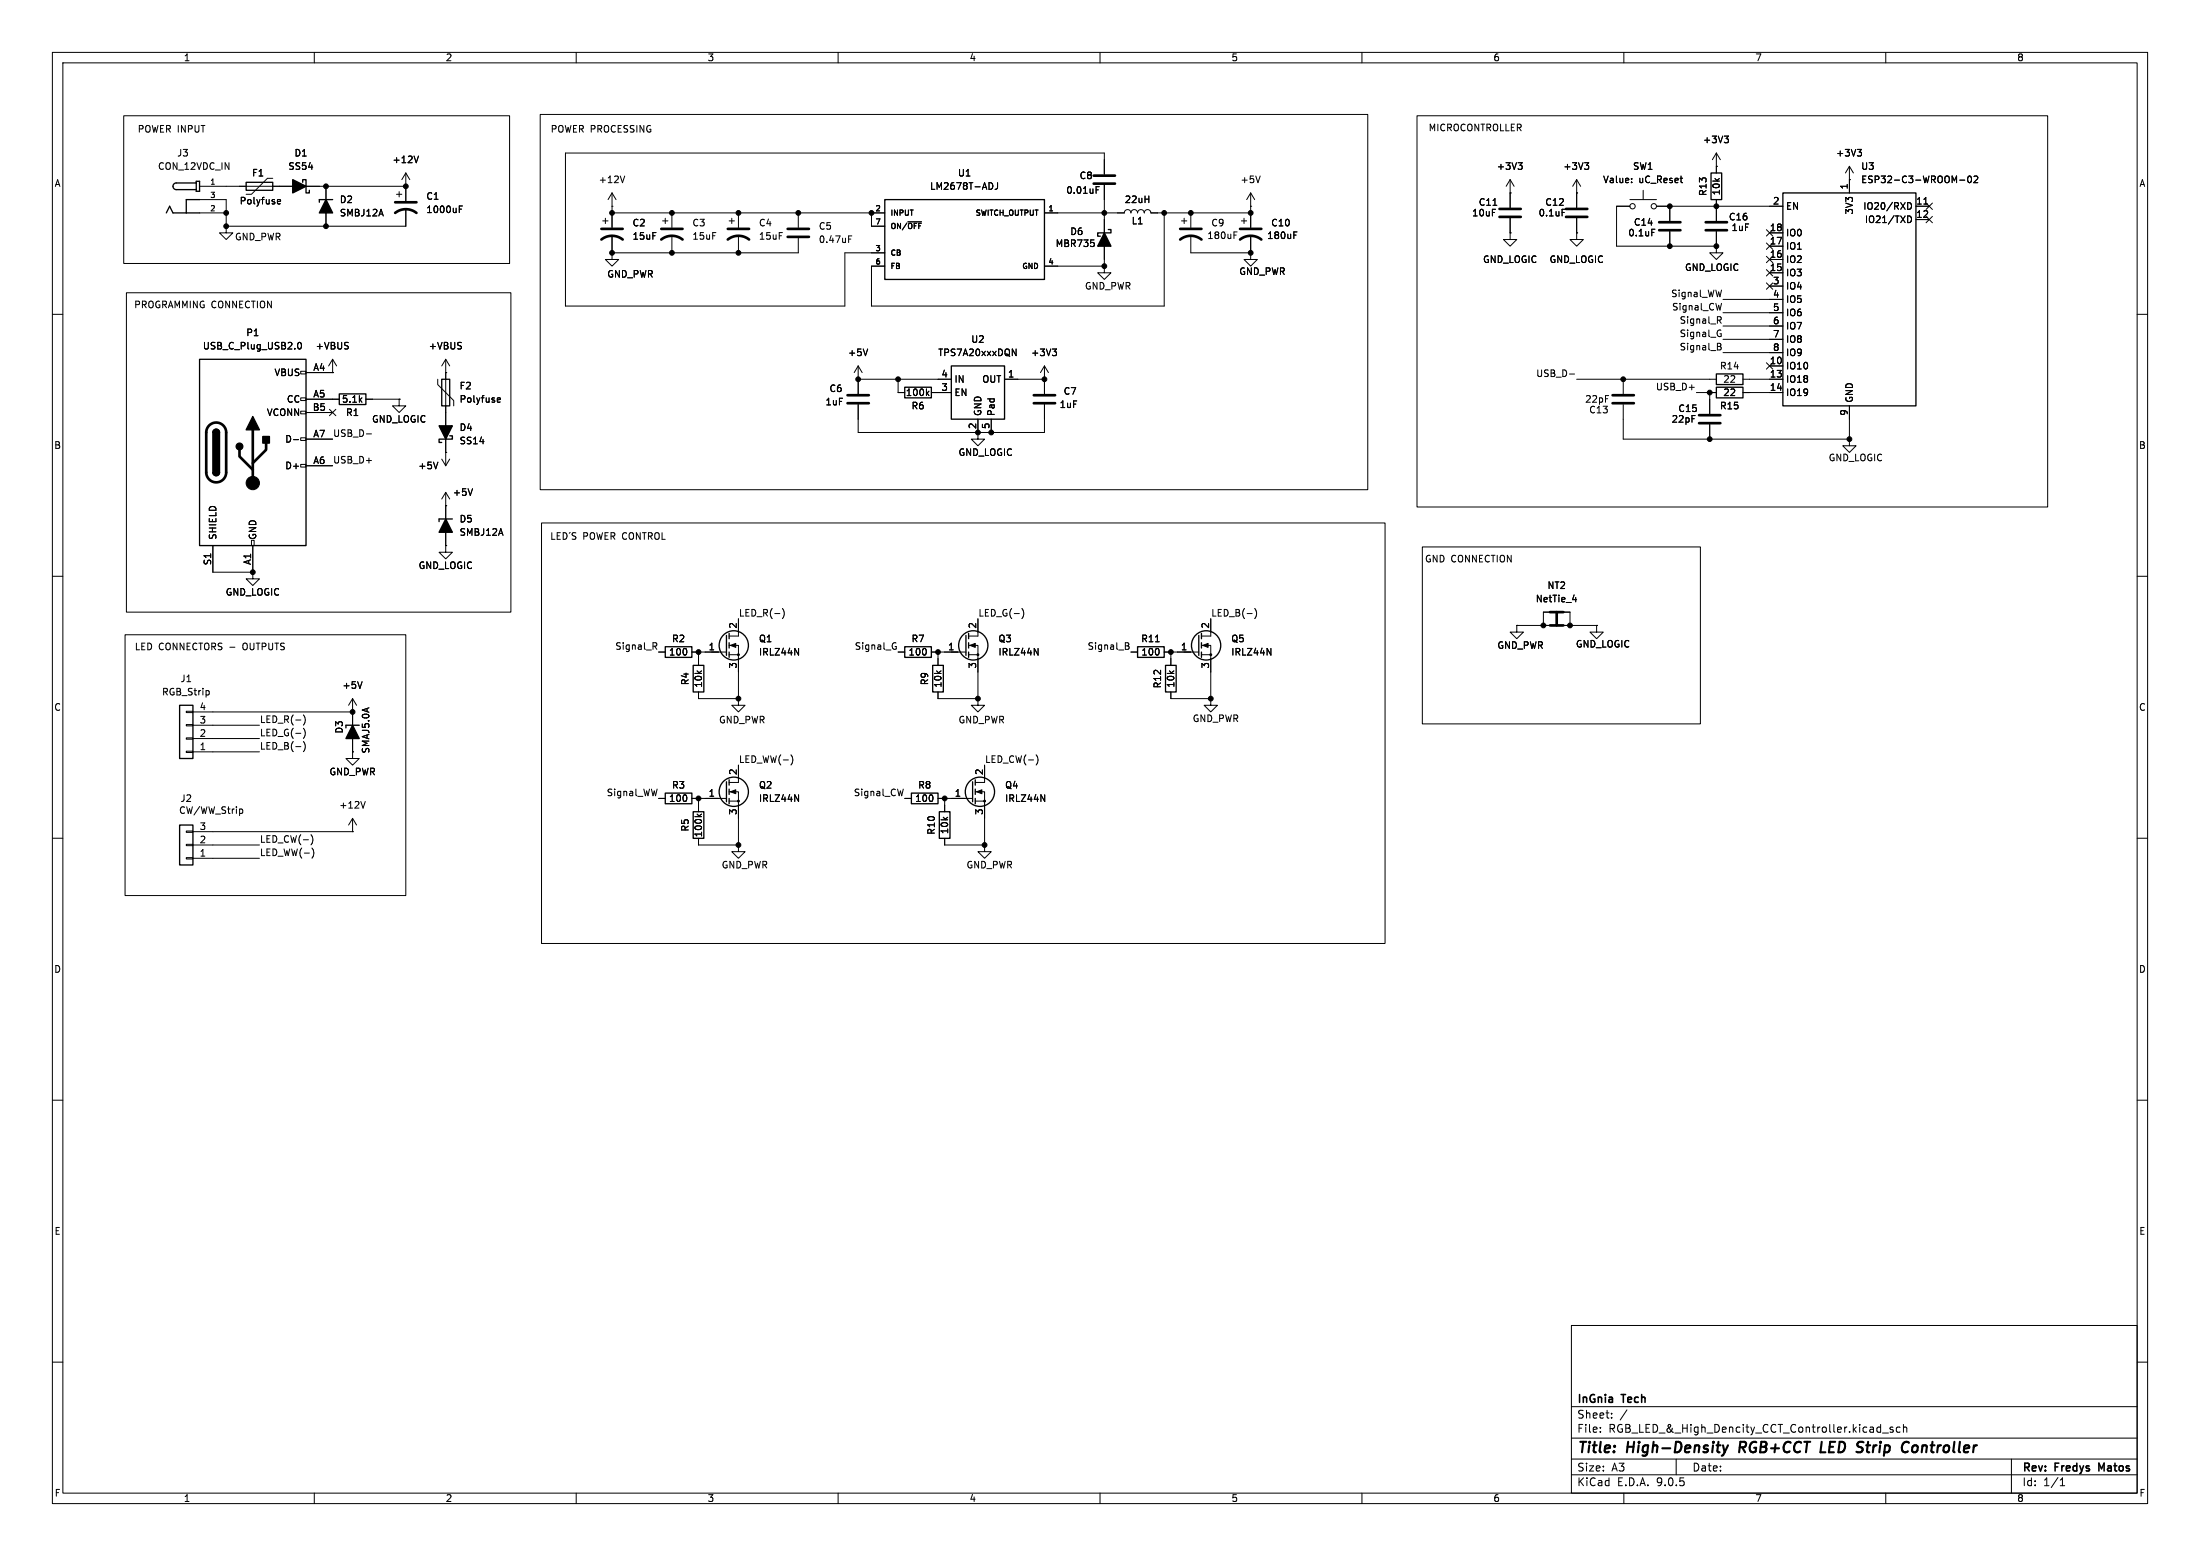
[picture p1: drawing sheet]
<svg xmlns="http://www.w3.org/2000/svg" width="420mm" height="297mm" viewBox="0 0 420 297" stroke-linecap="round" stroke-linejoin="round" font-family="sans-serif">
<g fill="none" stroke="#000" stroke-width=".19">
<path d="M10 10h400v277h-400zM12 12h396v273h-396zM60 10v2M110 10v2M160 10v2M210 10v2M260 10v2M310 10v2M360 10v2M23.6 22.1h73.7v28.2h-73.7zM38.1 38.1h5.1v5.1M38.1 35.6h39.4"/>
<path d="M52.1 34h-1l-3.1 3.1h-1M53 38.3l.1-.2 .5 .2v.1l-.6 .1M53 38.8l.1 .1h.4M62.2 35.6v7.6M75.7 37.1h1M76.2 36.6v1M77.5 35.6h.1M77.5 33l-.8 1.3M77.5 33l.7 1.3M77.5 33v5.4M77.5 39.9v3.3h-34.3M79.9 29.8l-.4 1.3"/>
<path d="M87.7 39.9h.4M87.7 39.3h.6M103.1 21.8h158v71.7h-158zM116.8 39.4h.1M116.8 36.8v6.6M116.8 36.8l-.7 1.3M116.8 36.8l.8 1.3M119.3 33.6l-.5 1.3M189.3 34.9l.2 .5-.2 .7M190.4 34.9v1.1l-.4 .1M209.2 36.2h.5M209.2 35.6h.7"/>
<path d="M210.8 33.3v-4.1h-102.9v29.2h53.4v-10.1h7.6M210.8 35.3v15.5M238.8 39.4h.1M238.8 36.8l-.8 1.3M238.8 36.8l.7 1.3M238.8 36.8v6.6M240.6 33.6l-.4 1.3M270.5 22.1h120.4v74.7h-120.4zM285 39.2h.8M288.3 36.8h.1M288.3 34.3l-.8 1.3M288.3 34.3l.8 1.3"/>
<path d="M288.3 34.3v5.3M289.8 31.1h.8l-.4 .4M290.3 31.5l.3 .3v.3l-.3 .2M298.2 39.9h.6M301 36.8h.1M301 34.3l-.8 1.3M301 34.3l.8 1.3M301 34.3v5.3M302.5 31.1h.8l-.4 .4M303 31.5l.3 .3v.3l-.3 .2M311.1 38.1h5.1M311.1 39.4h-2.5v7.6h19.1"/>
<path d="M311.5 34.7v.2M311.5 34.1v.1M313.7 36.3v1.8M316.2 39.4h24.2M318.8 39.4v2.8M327.7 31.8h.1M327.7 29.2l-.8 1.3M327.7 29.2l.7 1.3M327.7 29.2v3.8M327.7 38.1v4.1M329.2 26h.8l-.5 .5M329.7 26.5l.3 .2v.3l-.3 .2"/>
<path d="M353.1 34.3h.1M353.1 31.8l-.8 1.2M353.1 31.8l.7 1.2M353.1 31.8v5M354.6 28.5h.8l-.5 .5M355.1 29l.3 .2v.3l-.3 .3M364.2 38.7a.64 .64 0 0 1 .7 .6 .64 .64 0 0 1-.7 .6M365.8 39.4h2.5M367.3 39h.7M367.7 38.8l1.2 1.2M368.9 38.8l-1.2 1.2M374.1 34.4h1"/>
<path d="M375.8 33.7l.1-.1a.68 .68 0 0 1 .5 .6 .68 .68 0 0 1-.5 .7 .84 .84 0 0 1-.1-1.2zM376.8 33.7l.5-.1 .3 .4-.8 .9h.8M24.1 55.9h73.4v60.9h-73.4zM38.1 40.6h5.1M43.2 43.2v1.3h1.2l-1.2 1.2-1.3-1.2h1.3M43.2 43.2h.1M115.1 42.2h1M115.6 41.7v1M116.8 48.3v1.2h1.3l-1.3 1.3-1.2-1.3h1.2M116.8 48.3h.1M116.8 40.6h52.1M116.8 45v3.3"/>
<path d="M126.5 42.2h1M127 41.7v1M128.3 40.6v2.8M128.3 45v3.3M139.2 42.2h1M139.7 41.7v1M141 40.6v2.8M141 45v3.3M152.4 40.6v2.8M152.4 45.5v2.8h-35.6M162 45.6h.4M162 45h.6"/>
<path d="M166.4 40.6v2.6h2.5M173.3 42.3h2.6M199.4 40.6h15.2a.64 .64 0 0 1 .7-.6 .64 .64 0 0 1 .6 .6 .64 .64 0 0 1 .6-.6 .64 .64 0 0 1 .7 .6 .64 .64 0 0 1 .6-.6 .64 .64 0 0 1 .6 .6 .64 .64 0 0 1 .7-.6 .64 .64 0 0 1 .6 .6h19.1M199.4 50.8h11.4M208.9 46.4v.5M210.8 50.8v1.3h1.3l-1.3 1.2-1.3-1.2h1.3M210.8 50.8h.1M222.2 40.6v17.8h-55.8v-7.6h2.5M225.6 42.2h1M226.1 41.7v1M227.3 40.6v2.8M227.3 45v3.3h11.5"/>
<path d="M235.6 44.9h.4M235.6 44.3h.6M237 42.2h1M237.5 41.7v1M238.8 48.3v1.2h1.2l-1.2 1.3-1.3-1.3h1.3M238.8 48.3h.1M238.8 45v3.3M247 44.9h.4M247 44.3h.6M288.3 44.5v1.2h1.3l-1.3 1.3-1.3-1.3h1.3M288.3 44.5h.1M288.3 41.7v2.8"/>
<path d="M301 44.5v1.2h1.3l-1.3 1.3-1.3-1.3h1.3M301 44.5h.1M301 41.7v2.8M315.3 43.8h.6M318.8 44.2v2.8M327.7 47v1.3h1.2l-1.2 1.2-1.3-1.2h1.3M327.7 47h.1M327.7 44.2v2.8M328.6 57.9l-.3 1.3M328.9 57.2h11.5M328.9 59.7h11.5M337.2 51.5l1.2 1.2"/>
<path d="M337.2 43.8l1.2 1.3M337.2 46.4l1.2 1.2M337.2 54l1.2 1.2M337.2 48.9l1.2 1.2M337.8 44.5h2.6M337.8 47h2.6M337.8 49.5h2.6M337.8 52.1h2.6M337.8 54.6h2.6M338.4 51.5l-1.2 1.2M338.4 43.8l-1.2 1.3M338.4 46.4l-1.2 1.2"/>
<path d="M338.4 54l-1.2 1.2M338.4 48.9l-1.2 1.2M364.2 41.2a.64 .64 0 0 1 .7 .7 .64 .64 0 0 1-.7 .6M365.8 41.9h2.5M367.7 41.3l1.2 1.2M368.9 41.3l-1.2 1.2M10 60h2M56.9 65.5l.2-.2a.68 .68 0 0 1 .5 .7 .68 .68 0 0 1-.5 .6l-.3-.5zM57.4 70.9h1v.5h-1zM57.4 75.9h1v.6h-1zM57.4 78.5h1v.5h-1zM58.4 76.2h6.4"/>
<path d="M58.4 71.1h5.1M58.4 78.7h5.1M62.9 78.1l1.2 1.2M63.5 71.1h.1M63.5 68.6l-.8 1.3M63.5 68.6l.8 1.3M63.5 68.6v2.5M64.1 78.1l-1.2 1.2M69.8 76.2h6.4M76.2 76.2v1.3h1.3l-1.3 1.2-1.3-1.2h1.3M76.2 76.2h.1M83.6 72.4v1l3 3.1v1"/>
<path d="M85.1 71.1h.1M85.1 68.6l-.8 1.3M85.1 68.6l.8 1.3M85.1 68.6v20.3M94.9 76.6l.2 .2 .4-.1M94.9 76.1l.2-.2 .4 .2v.1l-.6 .2M163.8 72.4h.1M163.8 77.2v5.4h35.6v-5.4M163.8 72.4h17.8M163.8 69.9l-.7 1.2M163.8 69.9l.8 1.2M163.8 69.9v5.3"/>
<path d="M165.6 66.6l-.4 1.3M171.4 72.4v2.5h1.3M177 75l.3 .5M177.3 74.7l-.4 .4M177.8 74.9h3.8M191.8 72.4h7.6M193.3 66.6l.7 1.3v-1.3M199.4 72.4h.1M199.4 69.9l-.8 1.2M199.4 69.9l.8 1.2M199.4 69.9v5.3M200.9 66.6h.8l-.4 .5"/>
<path d="M201.4 67.1l.3 .2v.3l-.3 .3M299.6 71.4h1M301 72.4h26.7M309.9 77.2v6.6h43.2M309.9 72.4v2.8M323.8 74.9h3.9M326.4 74.9v4.1M327.9 60.4h.4l.3 .3-.1 .4h-.6M327.9 65.5l.6 .1v.3l-.2 .2M327.9 66.1h.4M328.2 61.1l.4 .6M328.2 63h.3"/>
<path d="M328.3 66.1l.3 .3-.1 .3-.6 .1M328.3 63.7h.3v.4l-.4 .2M328.9 62.2h11.5M328.9 64.8h11.5M328.9 67.3h11.5M332.7 72.4h7.7M332.7 74.9h7.7M337.2 69.2l1.2 1.3M337.8 69.9h2.6M338.4 69.2l-1.2 1.3M353.1 77.5v6.3M408 60h2"/>
<path d="M56 83.9h1M57.4 83.6h1v.5h-1zM57.4 88.6h1v.6h-1zM58.4 83.8h5.1M58.4 88.9h5.1M70 82.8h.9M83.6 88.2l-.4 1.3M84.3 87.6l.8 1.3M85.1 86.4h.1M85.1 96.5h.1M85.1 94v10.1M85.1 94l-.8 1.3"/>
<path d="M85.1 94l.8 1.3M85.9 87.6l-.8 1.3M90.2 93.3l-.4 1.3M103.4 99.8h161v80.3h-161zM186.7 80v3.8h1.3l-1.3 1.3-1.3-1.3h1.3M189.2 80v2.6M326.4 81v2.8M353.1 83.8v1.3h1.2l-1.2 1.3-1.3-1.3h1.3M353.1 83.8h.1M10 110h2M40.6 104.1v5.1h7.7M48 103.1h.5v1h-.5z"/>
<path d="M48.3 109.2v1.3h1.2l-1.2 1.3-1.3-1.3h1.3M48.3 109.2h.1M48.3 104.1v5.1M85.1 104.1v1.3h1.3l-1.3 1.3-1.3-1.3h1.3M85.1 104.1h.1M105.3 101.7v1.2h.6M106.4 102.3h.4M107 101.7h-.6v1.2h.6M107.5 101.7a.64 .64 0 0 1 .8 .6 .64 .64 0 0 1-.8 .6zM108.9 101.6l-.2 .2M109.9 101.7h-.4l-.2 .1v.4l.5 .2 .1 .3-.2 .2h-.5M141 118.1v3.3h-1.8"/>
<path d="M149.4 116.1a1.46 1.46 0 0 1 0 2M186.7 118.1v3.3h-1.8M195.1 116.1a1.46 1.46 0 0 1 0 2M231.1 118.1v3.3h-1.7M238.1 117.1h.9M239.5 116.1a1.46 1.46 0 0 1 0 2M271.5 104.4h53.1v33.8h-53.1zM289.6 119.4v1.3h1.2l-1.2 1.2-1.3-1.2h1.3M289.6 119.4h.1M289.6 119.4h15.2M294.6 119.4v-2.6h5.1v2.6M300.2 114.5h.8"/>
<path d="M304.8 119.4v1.3h1.3l-1.3 1.2-1.3-1.2h1.3M304.8 119.4h.1M408 110h2M23.9 121.2h53.6v49.7h-53.6zM35.6 138.3h1.2v.3h-1.2zM35.6 135.8h1.2v.2h-1.2zM36.8 138.4h12.7M36.8 135.9h30.5M39.8 131.9l.1 .2-.1 .5M57.9 136.5a1.46 1.46 0 0 1 0 1.9M57.9 139a1.46 1.46 0 0 1 0 1.9M67.3 135.9h.1"/>
<path d="M67.3 133.4l-.8 1.2M67.3 133.4l.8 1.2M67.3 133.4v10.1M69.1 130.1l-.4 1.3M124.7 122.7h.4l.3 .2-.1 .4h-.6M125 123.3l.4 .6M125.7 124.5h1.3M132.1 124.5h6.6M133.3 124.5v2.5M133.3 132.1v1.3h7.7M139.2 123.2h1.8v10.2M139.2 125h1.8"/>
<path d="M141 133.4v1.2h1.2l-1.2 1.3-1.3-1.3h1.3M141 133.4h.1M151.7 123.8l.8 1.2v-1.2M170.7 122.7h.3M170.9 123.4h.2v.4l-.4 .1M171.4 124.5h1.3M177.8 124.5h6.6M179.1 124.5v2.5M179.1 132.1v1.3h7.6M184.9 123.2h1.8v10.2M184.9 125h1.8M186.7 133.4v1.2h1.3l-1.3 1.3-1.3-1.3h1.3"/>
<path d="M186.7 133.4h.1M197.4 123.8l.8 1.2v-1.2M214.8 122.7l.6 .1 .1 .2-.2 .3M214.8 123.3h.5M215.3 123.3l.3 .2-.1 .3-.7 .1M215.9 124.5h1.3M220.6 122.5h.7M222.2 124.5h6.7M223.5 124.5v2.5M223.5 132.1v1.3h7.6M229.4 123.2h1.7v10.2M229.4 125h1.7"/>
<path d="M231.1 133.4v1.2h1.3l-1.3 1.3-1.2-1.3h1.2M231.1 133.4h.1M241.9 123.8l.7 1.2v-1.2M10 160h2M35.6 143.4h1.2v.2h-1.2zM35.6 140.8h1.2v.3h-1.2zM35.6 158.6h1.2v.3h-1.2zM36.8 143.5h12.7M36.8 141h12.7M36.8 158.8h30.5M45.9 154.4l.3 .1 .1 .2v.4l-.4 .2M56.5 142.5h.9"/>
<path d="M57.9 141.5a1.46 1.46 0 0 1 0 2M59.4 159.3a1.46 1.46 0 0 1 0 2M67.3 143.5v1.3h1.3l-1.3 1.3-1.3-1.3h1.3M67.3 143.5h.1M67.3 158.8h.1M67.3 156.2v2.6M67.3 156.2l-.8 1.3M67.3 156.2l.8 1.3M69.7 153l-.4 1.2M125.7 152.4h1.3M132.1 152.4h6.6M133.1 155.4l.5 .5"/>
<path d="M133.3 152.4v2.5M133.9 155.4l-.5 .4M139.2 151.1h1.8v10.2M139.2 152.9h1.8M141 146.1v3.3h-1.8M151 144.1a1.46 1.46 0 0 1 0 1.9M151.7 151.7l.8 1.3v-1.3M172.4 150.6l-.3 1.3M172.7 152.4h1.3M179.1 152.4h6.6M180.3 152.4v2.5M186.2 151.1h1.8v10.2"/>
<path d="M186.2 152.9h1.8M188 146.1v3.3h-1.8M197.8 144.1a1.46 1.46 0 0 1 0 1.9M198.7 151.7l.7 1.3v-1.3M408 160h2M35.6 163.7h1.2v.3h-1.2zM35.6 161.2h1.2v.2h-1.2zM36.8 163.8h12.7M36.8 161.3h12.7M59.5 161.9a1.46 1.46 0 0 1 0 1.9M133.3 160v1.3h7.7M141 161.3v1.3h1.2l-1.2 1.2-1.3-1.2h1.3"/>
<path d="M141 161.3h.1M180.3 160v1.3h7.7M188 161.3v1.3h1.2l-1.2 1.2-1.3-1.2h1.3M188 161.3h.1M10 210h2M408 210h2M300 253h108v32h-108zM10 260h2M300 278.5h108M300 274.5h108M300 268.5h108M305.5 273.2v.2"/>
<path d="M305.5 272.5v.1M307.7 270.5v.2M307.7 269.8v.1M310.6 269.1l-1.3 1.9M320 278.5v3M359.4 273.5h1.1M361.4 272.5l-.4-.1-.2 .2 .1 .2 .5 .2v.3h-.6M362.7 272.5l-.4-.1-.3 .3 .2 .6h.5M363.4 272.5l.2-.1 .3 .1 .1 .9M363.4 271.9v1.5M384 278.5v6.5M408 260h2"/>
<path d="M60 285v2M110 285v2M160 285v2M210 285v2M260 285v2M300 281.5h108M310 285v2M360 285v2M393.3 283.6h.9M393.4 282.4l-.1 .1M393.7 282.1v1.5"/>
<circle cx="311.7" cy="39.4" r=".51"/>
<circle cx="315.7" cy="39.4" r=".51"/>
</g>
<path d="M401.2 280.4l-.5-1.1v1.5" fill="none" stroke="#000" stroke-width=".3"/>
<path d="M328.9 275.9l.3 1.3M329.2 277.2l-.2 .5M329.9 275.9l-.7 1.3M332.3 275.2l-.3 2M347.5 277.2h1M364.3 275.3l.1 .1M365.8 275.9a.62 .62 0 0 0-.7 .4v.7a.52 .52 0 0 0 .7 .1" fill="none" stroke="#000" stroke-width=".4"/>
<g fill="none" stroke="#000" stroke-width=".25">
<path d="M37.5 34.9h-3.8a.64 .64 0 0 0-.7 .7 .64 .64 0 0 0 .7 .6h3.8M37.5 34.6h.6v1.9h-.6zM38.1 38.1h-2.5v2.5M47 34.8h5.1v1.5h-5.1zM57.8 34.8v-.5h.6v2.5h.7v-.5M63.5 38.1h-2.5v.5M168.9 38.1h30.5v15.2h-30.5zM326.6 33h2.1v5.1h-2.1zM340.4 36.8h25.4v40.7h-25.4zM31.7 40.6l.7-1.2 .6 1.2h5.1M211.6 43.8h.5v.7h-2.6v.6h.6M38.1 68.6h20.3v35.5h-20.3z"/>
<path d="M64.8 75.2h5v2h-5zM84.3 72.4h1.6v5.1h-1.6zM172.7 73.9h5.1v2h-5.1zM181.6 69.9h10.2v10.1h-10.2zM327.7 71.4h5v2h-5zM327.7 73.9h5v2h-5zM40.6 82.6a.64 .64 0 0 1 .7-.7 .64 .64 0 0 1 .6 .7M40.6 90.2a.64 .64 0 0 0 .7 .6 .64 .64 0 0 0 .6-.6M85.9 83.2h.5v.6h-2.6v.7h.5M86.4 99.1h-2.6v.5M34.3 134.6h2.5v10.2h-2.5zM66 138.4h2.6"/>
<path d="M127 123.4h5.1v2.1h-5.1zM132.3 127h2.1v5.1h-2.1zM138.7 121.3v3.8M139.2 120.9v1M139.2 122.7v1M139.2 124.5v1M172.7 123.4h5.1v2.1h-5.1zM178.1 127h2v5.1h-2zM184.4 121.3v3.8M184.9 120.9v1M184.9 122.7v1M184.9 124.5v1"/>
<path d="M217.2 123.4h5v2.1h-5zM222.5 127h2v5.1h-2zM228.9 121.3v3.8M229.4 120.9v1M229.4 122.7v1M229.4 124.5v1M34.3 157.5h2.5v7.6h-2.5zM127 151.4h5.1v2h-5.1zM132.3 154.9h2.1v5.1h-2.1zM138.7 149.2v3.8M139.2 148.8v1.1M139.2 150.6v1"/>
<path d="M139.2 152.4v1M174 151.4h5.1v2h-5.1zM179.3 154.9h2.1v5.1h-2.1zM185.7 149.2v3.8M186.2 148.8v1.1M186.2 150.6v1M186.2 152.4v1"/>
<circle cx="140.1" cy="123.2" r="2.79"/>
<circle cx="185.8" cy="123.2" r="2.79"/>
<circle cx="230.3" cy="123.2" r="2.79"/>
<circle cx="140.1" cy="151.1" r="2.79"/>
<circle cx="187.1" cy="151.1" r="2.79"/>
</g>
<g fill="none" stroke="#000" stroke-width=".51">
<path d="M75.4 38.6h4.1M208.8 33.5h4.1M208.8 35.1h4.1M286.3 39.9h4M299 39.9h4M75.4 40.6a3.3 3.3 0 0 1 4.1 0M114.8 45.7a3.3 3.3 0 0 1 4.1 0M114.8 43.7h4.1M126.2 45.7a3.3 3.3 0 0 1 4.1 0M126.2 43.7h4.1M138.9 45.7a3.3 3.3 0 0 1 4.1 0M138.9 43.7h4.1"/>
<path d="M150.4 43.7h4M150.4 45.2h4M225.3 45.7a3.3 3.3 0 0 1 4.1 0M225.3 43.7h4.1M236.7 45.7a3.3 3.3 0 0 1 4.1 0M236.7 43.7h4.1M286.3 41.4h4M299 41.4h4M316.7 43.9h4.1M316.7 42.4h4.1M325.6 43.9h4.1M325.6 42.4h4.1"/>
<path d="M161.8 75.4h4.1M161.8 77h4.1M197.4 75.4h4M197.4 77h4M307.8 75.4h4.1M307.8 77h4.1M324.4 79.2h4M39.9 81.2a1.9 1.9 0 0 1 2.1-.4 1.9 1.9 0 0 1 1.2 1.8v7.6a1.91 1.91 0 0 1-1.9 1.9 1.91 1.91 0 0 1-1.9-1.9v-7.8l.1-.6zM45.7 85.9v1.2l2.6 2.6M48.3 82v10.2M50.8 84.6v1.3l-2.5 2.5M324.4 80.8h4"/>
<path d="M295.9 116.8h2.5M295.9 119.4h2.5M297.2 116.8v2.6"/>
</g>
<g fill="#000" stroke="#000" stroke-width=".25">
<path d="M55.9 34.3l2.5 1.3-2.5 1.2zM62.2 38.1l1.3 2.5h-2.5zM210.8 44.5l1.3 2.5h-2.6zM40.6 82.6h1.3v7.6h-1.3zM40.6 90.2h1.3a.64 .64 0 0 1-.6 .6 .64 .64 0 0 1-.7-.6zM40.8 82.1a.64 .64 0 0 1 .7-.1 .64 .64 0 0 1 .4 .6h-1.3zM48.3 79.5l1.2 2.5h-2.5zM50.2 83.3h1.2v1.3h-1.2zM83.8 81.3h2.6l-1.3 2.5zM85.1 99.1l1.3 2.5h-2.6zM67.3 138.4l1.3 2.6h-2.6z"/>
<circle cx="45.7" cy="85.2" r=".63"/>
</g>
<g fill="#000" stroke="#000" stroke-width=".19">
<path d="M139.4 123.2l1.1-.4v.8zM185.2 123.2l1-.4v.8zM229.6 123.2l1-.4v.8zM139.4 151.1l1.1-.4v.8zM186.4 151.1l1.1-.4v.8z"/>
<circle cx="62.2" cy="35.6" r=".46"/>
<circle cx="77.5" cy="35.6" r=".46"/>
<circle cx="318.8" cy="39.4" r=".46"/>
<circle cx="327.7" cy="39.4" r=".46"/>
<circle cx="43.2" cy="40.6" r=".46"/>
<circle cx="43.2" cy="43.2" r=".46"/>
<circle cx="62.2" cy="43.2" r=".46"/>
<circle cx="116.8" cy="40.6" r=".46"/>
<circle cx="116.8" cy="48.3" r=".46"/>
<circle cx="128.3" cy="40.6" r=".46"/>
<circle cx="128.3" cy="48.3" r=".46"/>
<circle cx="141" cy="40.6" r=".46"/>
<circle cx="141" cy="48.3" r=".46"/>
<circle cx="152.4" cy="40.6" r=".46"/>
<circle cx="166.4" cy="40.6" r=".46"/>
<circle cx="210.8" cy="40.6" r=".46"/>
<circle cx="210.8" cy="50.8" r=".46"/>
<circle cx="222.2" cy="40.6" r=".46"/>
<circle cx="227.3" cy="40.6" r=".46"/>
<circle cx="238.8" cy="40.6" r=".46"/>
<circle cx="238.8" cy="48.3" r=".46"/>
<circle cx="318.8" cy="47" r=".46"/>
<circle cx="327.7" cy="47" r=".46"/>
<circle cx="163.8" cy="72.4" r=".46"/>
<circle cx="171.4" cy="72.4" r=".46"/>
<circle cx="199.4" cy="72.4" r=".46"/>
<circle cx="309.9" cy="72.4" r=".46"/>
<circle cx="326.4" cy="74.9" r=".46"/>
<circle cx="48.3" cy="92.2" r="1.27"/>
<circle cx="186.7" cy="82.6" r=".46"/>
<circle cx="189.2" cy="82.6" r=".46"/>
<circle cx="326.4" cy="83.8" r=".46"/>
<circle cx="353.1" cy="83.8" r=".46"/>
<circle cx="48.3" cy="109.2" r=".46"/>
<circle cx="294.6" cy="119.4" r=".46"/>
<circle cx="299.7" cy="119.4" r=".46"/>
<circle cx="67.3" cy="135.9" r=".46"/>
<circle cx="133.3" cy="124.5" r=".46"/>
<circle cx="141" cy="125" r=".18"/>
<circle cx="141" cy="133.4" r=".46"/>
<circle cx="179.1" cy="124.5" r=".46"/>
<circle cx="186.7" cy="125" r=".18"/>
<circle cx="186.7" cy="133.4" r=".46"/>
<circle cx="223.5" cy="124.5" r=".46"/>
<circle cx="231.1" cy="125" r=".18"/>
<circle cx="231.1" cy="133.4" r=".46"/>
<circle cx="133.3" cy="152.4" r=".46"/>
<circle cx="141" cy="152.9" r=".18"/>
<circle cx="180.3" cy="152.4" r=".46"/>
<circle cx="188" cy="152.9" r=".18"/>
<circle cx="141" cy="161.3" r=".46"/>
<circle cx="188" cy="161.3" r=".46"/>
</g>
<g font-size="2.8">
<text x="301" y="277.9">Title:</text>
<text x="310.6" y="277.9">High-Density</text>
<text x="332.9" y="277.9">RGB+CCT</text>
<text x="349.2" y="277.9">LED</text>
<text x="357" y="277.9">Strip</text>
<text x="366.3" y="277.9">Controller</text>
</g>
<g font-size="2.1">
<text x="301" y="268.2">InGnia</text>
<text x="309.7" y="268.2">Tech</text>
<text x="301" y="273.7">File:</text>
<text x="301" y="271">Sheet:</text>
<text x="307.1" y="273.7">RGB_LED_&amp;_High_Dencity_CCT_Controller.kicad_sch</text>
<text x="301" y="281.1">Size:</text>
<text x="307.6" y="281.1">A3</text>
<text x="323" y="281.1">Date:</text>
<text x="386" y="281.3">Rev:</text>
<text x="392.4" y="281.3">Fredys</text>
<text x="401.3" y="281.3">Matos</text>
<text x="301" y="283.9">KiCad</text>
<text x="308.7" y="283.9">E.D.A.</text>
<text x="316.3" y="283.9">9.0.5</text>
<text x="386" y="283.9">Id:</text>
<text x="390.1" y="283.9">1/1</text>
</g>
<g font-size="1.8">
<text x="35" y="11.9">1</text>
<text x="85" y="11.9">2</text>
<text x="135" y="11.9">3</text>
<text x="185" y="11.9">4</text>
<text x="235" y="11.9">5</text>
<text x="285" y="11.9">6</text>
<text x="335" y="11.9">7</text>
<text x="385" y="11.9">8</text>
<text x="26.2" y="25.5">POWER INPUT</text>
<text x="105" y="25.5">POWER PROCESSING</text>
<text x="272.6" y="25.3">MICROCONTROLLER</text>
<text x="325" y="27.5">+3V3</text>
<text x="10.3" y="35.9">A</text>
<text x="30.1" y="32.6">CON_12VDC_IN</text>
<text x="33.7" y="30.1">J3</text>
<text x="48" y="33.9">F1</text>
<text x="54.9" y="32.6">SS54</text>
<text x="56.1" y="30.1">D1</text>
<text x="74.8" y="31.3">+12V</text>
<text x="114.2" y="35.2">+12V</text>
<text x="182.8" y="33.9">U1</text>
<text x="206" y="34.4">C8</text>
<text x="236.7" y="35.2">+5V</text>
<text x="285.6" y="32.6">+3V3</text>
<text x="298.3" y="32.6">+3V3</text>
<text x="305.9" y="35.2">Value:</text>
<text x="311.7" y="32.6">SW1</text>
<text x="312.9" y="35.2">uC_Reset</text>
<text x="350.4" y="30.1">+3V3</text>
<text x="355.2" y="32.6">U3</text>
<text x="355.2" y="35.2">ESP32-C3-WROOM-02</text>
<text x="408.3" y="35.9">A</text>
<text x="45.7" y="39.2">Polyfuse</text>
<text x="64.8" y="39">D2</text>
<text x="64.8" y="41.5">SMBJ12A</text>
<text x="81.3" y="38.3">C1</text>
<text x="81.3" y="40.9">1000uF</text>
<text x="177.5" y="36.4">LM2678T-ADJ</text>
<text x="203.5" y="37.2">0.01uF</text>
<text x="214.6" y="39">22uH</text>
<text x="280.9" y="41.5">10uF</text>
<text x="282.2" y="39.5">C11</text>
<text x="293.6" y="41.5">0.1uF</text>
<text x="294.9" y="39.5">C12</text>
<text x="326" y="37.5" transform="rotate(-90 326 37.5)">R13</text>
<text x="328.5" y="37.4" transform="rotate(-90 328.5 37.4)">10k</text>
<text x="338.4" y="39.1">2</text>
<text x="340.9" y="40.2">EN</text>
<text x="352.8" y="36.3" transform="rotate(-90 352.8 36.3)">1</text>
<text x="353.9" y="41" transform="rotate(-90 353.9 41)">3V3</text>
<text x="355.6" y="40.2">IO20/RXD</text>
<text x="365.7" y="39.1">11</text>
<text x="365.7" y="41.7">12</text>
<text x="44.8" y="46.1">GND_PWR</text>
<text x="120.7" y="43.4">C2</text>
<text x="120.7" y="45.9">15uF</text>
<text x="132.1" y="43.4">C3</text>
<text x="132.1" y="45.9">15uF</text>
<text x="144.8" y="43.4">C4</text>
<text x="144.8" y="45.9">15uF</text>
<text x="156.2" y="44">C5</text>
<text x="156.2" y="46.6">0.47uF</text>
<text x="201.4" y="47.3">MBR735</text>
<text x="204.2" y="45.1">D6</text>
<text x="215.9" y="43">L1</text>
<text x="230.4" y="45.8">180uF</text>
<text x="231.1" y="43.4">C9</text>
<text x="241.8" y="45.8">180uF</text>
<text x="242.6" y="43.4">C10</text>
<text x="310.8" y="45.3">0.1uF</text>
<text x="311.8" y="43.3">C14</text>
<text x="330" y="42.3">C16</text>
<text x="330.5" y="44.3">1uF</text>
<text x="337.8" y="44.2">18</text>
<text x="337.8" y="46.7">17</text>
<text x="340.9" y="45.3">IO0</text>
<text x="340.9" y="47.9">IO1</text>
<text x="355.9" y="42.8">IO21/TXD</text>
<text x="115.8" y="53.2">GND_PWR</text>
<text x="236.5" y="52.7">GND_PWR</text>
<text x="283" y="50.4">GND_LOGIC</text>
<text x="295.7" y="50.4">GND_LOGIC</text>
<text x="321.6" y="51.9">GND_LOGIC</text>
<text x="337.8" y="49.3">16</text>
<text x="337.8" y="51.8">15</text>
<text x="340.9" y="50.4">IO2</text>
<text x="340.9" y="52.9">IO3</text>
<text x="25.5" y="59">PROGRAMMING CONNECTION</text>
<text x="207" y="55.5">GND_PWR</text>
<text x="318.9" y="56.8">Signal_WW</text>
<text x="319.1" y="59.3">Signal_CW</text>
<text x="338.4" y="54.4">3</text>
<text x="338.4" y="56.9">4</text>
<text x="338.4" y="59.4">5</text>
<text x="340.9" y="55.5">IO4</text>
<text x="340.9" y="58">IO5</text>
<text x="46.9" y="64.4">P1</text>
<text x="185.3" y="65.6">U2</text>
<text x="320.6" y="64.4">Signal_G</text>
<text x="320.6" y="61.9">Signal_R</text>
<text x="338.4" y="62">6</text>
<text x="338.4" y="64.5">7</text>
<text x="340.9" y="60.6">IO6</text>
<text x="340.9" y="63.1">IO7</text>
<text x="340.9" y="65.6">IO8</text>
<text x="38.6" y="66.9">USB_C_Plug_USB2.0</text>
<text x="52.3" y="72">VBUS</text>
<text x="59.7" y="70.9">A4</text>
<text x="60.2" y="66.9">+VBUS</text>
<text x="81.8" y="66.9">+VBUS</text>
<text x="161.8" y="68.2">+5V</text>
<text x="179" y="68.2">TPS7A20xxxDQN</text>
<text x="196.7" y="68.2">+3V3</text>
<text x="320.6" y="67">Signal_B</text>
<text x="328.3" y="70.7">R14</text>
<text x="337.8" y="69.6">10</text>
<text x="338.4" y="67.1">8</text>
<text x="340.9" y="68.2">IO9</text>
<text x="340.9" y="70.7">IO10</text>
<text x="54.7" y="77.1">CC</text>
<text x="59.7" y="75.9">A5</text>
<text x="65.2" y="77.1">5.1k</text>
<text x="87.6" y="74.5">F2</text>
<text x="87.6" y="77.1">Polyfuse</text>
<text x="157.5" y="77.6">1uF</text>
<text x="158.3" y="75">C6</text>
<text x="172.8" y="75.8">100k</text>
<text x="179.6" y="72.1">4</text>
<text x="179.6" y="74.7">3</text>
<text x="182.1" y="73.3">IN</text>
<text x="182.1" y="75.8">EN</text>
<text x="187.4" y="73.3">OUT</text>
<text x="192.3" y="72.1">1</text>
<text x="203" y="75.5">C7</text>
<text x="293.2" y="72">USB_D-</text>
<text x="302.5" y="77.1">22pF</text>
<text x="316" y="74.6">USB_D+</text>
<text x="328.9" y="73.3">22</text>
<text x="328.9" y="75.8">22</text>
<text x="337.8" y="72.1">13</text>
<text x="337.8" y="74.7">14</text>
<text x="340.9" y="73.3">IO18</text>
<text x="340.9" y="75.8">IO19</text>
<text x="353.9" y="77" transform="rotate(-90 353.9 77)">GND</text>
<text x="50.9" y="79.6">VCONN</text>
<text x="59.6" y="78.5">B5</text>
<text x="59.7" y="83.6">A7</text>
<text x="63.5" y="83.5">USB_D-</text>
<text x="66" y="79.6">R1</text>
<text x="70.9" y="80.9">GND_LOGIC</text>
<text x="87.6" y="82.5">D4</text>
<text x="173.9" y="78.3">R6</text>
<text x="186.4" y="82" transform="rotate(-90 186.4 82)">2</text>
<text x="187.6" y="79.5" transform="rotate(-90 187.6 79.5)">GND</text>
<text x="189" y="82" transform="rotate(-90 189 82)">5</text>
<text x="190.1" y="79.5" transform="rotate(-90 190.1 79.5)">Pad</text>
<text x="202.2" y="78.1">1uF</text>
<text x="303.3" y="79.1">C13</text>
<text x="319" y="80.9">22pF</text>
<text x="320.3" y="78.8">C15</text>
<text x="328.3" y="78.3">R15</text>
<text x="352.8" y="79.4" transform="rotate(-90 352.8 79.4)">9</text>
<text x="10.3" y="85.9">B</text>
<text x="54.4" y="84.7">D-</text>
<text x="54.4" y="89.8">D+</text>
<text x="59.7" y="88.6">A6</text>
<text x="63.5" y="88.6">USB_D+</text>
<text x="79.8" y="89.8">+5V</text>
<text x="87.6" y="85">SS14</text>
<text x="182.9" y="87.2">GND_LOGIC</text>
<text x="349" y="88.2">GND_LOGIC</text>
<text x="408.2" y="85.9">B</text>
<text x="86.4" y="94.8">+5V</text>
<text x="87.6" y="99.9">D5</text>
<text x="40.4" y="108" transform="rotate(-90 40.4 108)">S1</text>
<text x="41.5" y="103.1" transform="rotate(-90 41.5 103.1)">SHIELD</text>
<text x="48" y="107.9" transform="rotate(-90 48 107.9)">A1</text>
<text x="49.1" y="103.1" transform="rotate(-90 49.1 103.1)">GND</text>
<text x="87.6" y="102.5">SMBJ12A</text>
<text x="111.3" y="103.2">POWER CONTROL</text>
<text x="271.9" y="107.5">GND CONNECTION</text>
<text x="43" y="113.9">GND_LOGIC</text>
<text x="79.8" y="108.8">GND_LOGIC</text>
<text x="295.3" y="112.6">NT2</text>
<text x="141" y="117.8">LED_R(-)</text>
<text x="186.7" y="117.8">LED_G(-)</text>
<text x="231.1" y="117.8">LED_B(-)</text>
<text x="293.1" y="115.2">NetTie_4</text>
<text x="25.6" y="124.3">LED CONNECTORS -</text>
<text x="46.6" y="124.3">OUTPUTS</text>
<text x="117.4" y="124.1">Signal_R</text>
<text x="127.6" y="125.3">100</text>
<text x="128.2" y="122.8">R2</text>
<text x="135.2" y="124.2">1</text>
<text x="140.7" y="120.1" transform="rotate(-90 140.7 120.1)">2</text>
<text x="144.8" y="125.3">IRLZ44N</text>
<text x="144.8" y="122.8">Q1</text>
<text x="163.1" y="124.1">Signal_G</text>
<text x="173.3" y="125.3">100</text>
<text x="173.9" y="122.8">R7</text>
<text x="180.9" y="124.2">1</text>
<text x="186.4" y="120.1" transform="rotate(-90 186.4 120.1)">2</text>
<text x="190.5" y="125.3">IRLZ44N</text>
<text x="190.5" y="122.8">Q3</text>
<text x="207.5" y="124.1">Signal_B</text>
<text x="217.8" y="122.8">R11</text>
<text x="217.8" y="125.3">100</text>
<text x="225.4" y="124.2">1</text>
<text x="230.9" y="120.1" transform="rotate(-90 230.9 120.1)">2</text>
<text x="235" y="125.3">IRLZ44N</text>
<text x="235" y="122.8">Q5</text>
<text x="285.8" y="124.1">GND_PWR</text>
<text x="300.7" y="123.8">GND_LOGIC</text>
<text x="34.4" y="130.4">J1</text>
<text x="65.3" y="131.7">+5V</text>
<text x="131.7" y="130.9" transform="rotate(-90 131.7 130.9)">R4</text>
<text x="134.2" y="131.4" transform="rotate(-90 134.2 131.4)">10k</text>
<text x="140.7" y="127.7" transform="rotate(-90 140.7 127.7)">3</text>
<text x="177.4" y="130.9" transform="rotate(-90 177.4 130.9)">R9</text>
<text x="179.9" y="131.4" transform="rotate(-90 179.9 131.4)">10k</text>
<text x="186.4" y="127.7" transform="rotate(-90 186.4 127.7)">3</text>
<text x="221.8" y="131.5" transform="rotate(-90 221.8 131.5)">R12</text>
<text x="224.4" y="131.4" transform="rotate(-90 224.4 131.4)">10k</text>
<text x="230.9" y="127.7" transform="rotate(-90 230.9 127.7)">3</text>
<text x="10.3" y="135.9">C</text>
<text x="30.8" y="132.9">RGB_Strip</text>
<text x="38" y="135.6">4</text>
<text x="408.2" y="135.9">C</text>
<text x="38" y="143.3">1</text>
<text x="38" y="140.7">2</text>
<text x="38" y="138.2">3</text>
<text x="49.5" y="143.2">LED_B(-)</text>
<text x="49.5" y="138.1">LED_R(-)</text>
<text x="49.5" y="140.6">LED_G(-)</text>
<text x="65.6" y="140.1" transform="rotate(-90 65.6 140.1)">D3</text>
<text x="70.7" y="143.9" transform="rotate(-90 70.7 143.9)">SMAJ5.0A</text>
<text x="137.2" y="138.3">GND_PWR</text>
<text x="182.9" y="138.3">GND_PWR</text>
<text x="227.6" y="138">GND_PWR</text>
<text x="62.8" y="148.2">GND_PWR</text>
<text x="140.7" y="148" transform="rotate(-90 140.7 148)">2</text>
<text x="141" y="145.7">LED_WW(-)</text>
<text x="187.7" y="148" transform="rotate(-90 187.7 148)">2</text>
<text x="188" y="145.7">LED_CW(-)</text>
<text x="34.1" y="155.5">CW/WW_Strip</text>
<text x="34.4" y="153.3">J2</text>
<text x="64.7" y="154.5">+12V</text>
<text x="115.7" y="152.1">Signal_WW</text>
<text x="127.6" y="153.3">100</text>
<text x="128.2" y="150.7">R3</text>
<text x="135.2" y="152.1">1</text>
<text x="140.7" y="155.6" transform="rotate(-90 140.7 155.6)">3</text>
<text x="144.8" y="153.3">IRLZ44N</text>
<text x="144.8" y="150.7">Q2</text>
<text x="162.9" y="152.1">Signal_CW</text>
<text x="174.6" y="153.3">100</text>
<text x="175.2" y="150.7">R8</text>
<text x="182.2" y="152.1">1</text>
<text x="187.7" y="155.6" transform="rotate(-90 187.7 155.6)">3</text>
<text x="191.8" y="153.3">IRLZ44N</text>
<text x="191.8" y="150.7">Q4</text>
<text x="38" y="161">2</text>
<text x="38" y="158.5">3</text>
<text x="49.5" y="160.9">LED_CW(-)</text>
<text x="131.7" y="158.8" transform="rotate(-90 131.7 158.8)">R5</text>
<text x="134.2" y="159.9" transform="rotate(-90 134.2 159.9)">100k</text>
<text x="178.7" y="159.4" transform="rotate(-90 178.7 159.4)">R10</text>
<text x="181.2" y="159.3" transform="rotate(-90 181.2 159.3)">10k</text>
<text x="38" y="163.6">1</text>
<text x="49.5" y="163.5">LED_WW(-)</text>
<text x="137.7" y="166">GND_PWR</text>
<text x="184.4" y="166">GND_PWR</text>
<text x="10.3" y="185.9">D</text>
<text x="408.2" y="185.9">D</text>
<text x="10.3" y="235.9">E</text>
<text x="408.3" y="235.9">E</text>
<text x="10.3" y="285.9">F</text>
<text x="35" y="286.9">1</text>
<text x="85" y="286.9">2</text>
<text x="135" y="286.9">3</text>
<text x="185" y="286.9">4</text>
<text x="235" y="286.9">5</text>
<text x="285" y="286.9">6</text>
<text x="335" y="286.9">7</text>
<text x="385" y="286.9">8</text>
<text x="408.3" y="285.9">F</text>
</g>
<g font-size="1.4">
<text x="40" y="35.3">1</text>
<text x="40" y="37.8">3</text>
<text x="40" y="40.4">2</text>
<text x="167" y="40.4">2</text>
<text x="169.9" y="41.4">INPUT</text>
<text x="186.1" y="41.4">SWITCH_OUTPUT</text>
<text x="200" y="40.4">1</text>
<text x="167" y="42.9">7</text>
<text x="169.9" y="43.9">ON/~{OFF}</text>
<text x="167" y="48">3</text>
<text x="167" y="50.5">6</text>
<text x="169.9" y="49">CB</text>
<text x="169.9" y="51.5">FB</text>
<text x="195" y="51.5">GND</text>
<text x="200" y="50.5">4</text>
</g>
</svg>
